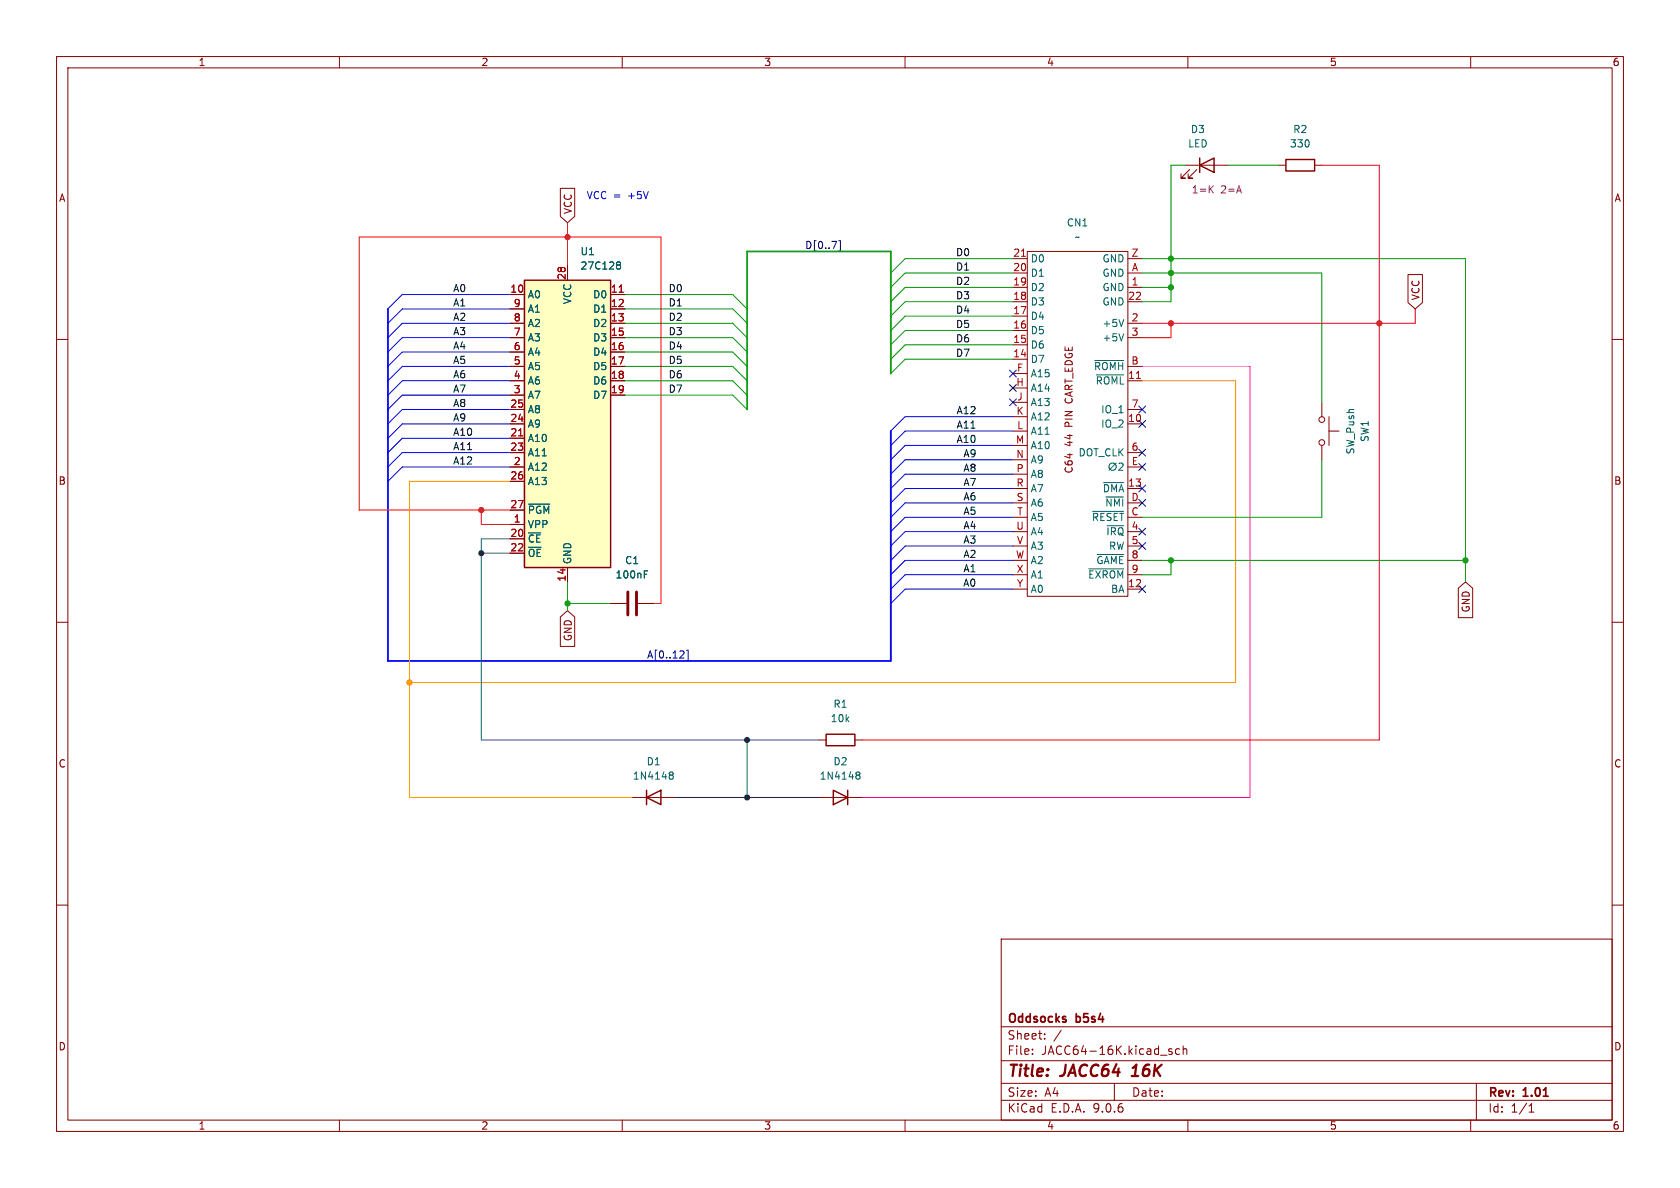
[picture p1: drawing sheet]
<svg xmlns="http://www.w3.org/2000/svg" width="297mm" height="210mm" viewBox="0 0 297 210" stroke-linecap="round" stroke-linejoin="round" font-family="sans-serif">
<g fill="none" stroke="#840000" stroke-width=".18">
<path d="M10 10h277v190h-277zM12 12h273v186h-273zM60 10v2M110 10v2M160 10v2M210 10v2M260 10v2M226.1 29.2h1.2M232.4 29.2h1.3M179.1 58.4h2.5M179.1 55.9h2.5M179.1 53.3h2.5"/>
<path d="M179.1 50.8h2.5M179.1 48.3h2.5M179.1 45.7h2.5M181.6 44.5h17.8v60.9h-17.8zM199.4 59.7h2.5M199.4 57.2h2.5M199.4 53.3h2.5M199.4 50.8h2.5M199.4 48.3h2.5M199.4 45.7h2.5M10 60h2M179.1 76.2h2.5"/>
<path d="M179.1 78.7h2.5M179.1 73.7h2.5M179.1 71.1h2.5M179.1 68.6h2.5M179.1 66h2.5M179.1 63.5h2.5M179.1 61h2.5M199.4 74.9h2.5M199.4 72.4h2.5M199.4 67.3h2.5M199.4 64.8h2.5M233.7 71.1v2.6"/>
<path d="M233.7 78.7v2.6M234.9 76.2h1.8M234.9 73.7v5M285 60h2M179.1 96.5h2.5M179.1 94h2.5M179.1 91.4h2.5M179.1 88.9h2.5M179.1 86.4h2.5M179.1 83.8h2.5M179.1 81.3h2.5M199.4 99.1h2.5"/>
<path d="M199.4 96.5h2.5M199.4 94h2.5M199.4 91.4h2.5M199.4 88.9h2.5M199.4 86.4h2.5M199.4 82.6h2.5M199.4 80h2.5M10 110h2M179.1 104.1h2.5M179.1 101.6h2.5M199.4 104.1h2.5M199.4 101.6h2.5"/>
<path d="M285 110h2M10 160h2M177 166h108v32h-108zM285 160h2M60 198v2M110 198v2M160 198v2M177 194.5h108M177 191.5h108M177 187.5h108M177 181.5h108M182.5 186.3v.1"/>
<path d="M182.5 185.5v.1M184.7 183.6v.1M184.7 182.8v.1M187.6 182.1l-1.3 2M197 191.5v3M206.7 185.8l.5 .2v.2l-.2 .2-.4-.1M206.7 185.5h.5M208.5 185.5l-.4-.1-.3 .3v.4l.2 .2h.5M209.2 185.5l.2-.1 .3 .1 .1 .9M209.2 184.9v1.5M210 198v2M260 198v2"/>
<path d="M261 191.5v6.5M270.3 196.6h.9M270.3 195.5l.4-.4v1.5"/>
<circle cx="233.7" cy="74.2" r=".51"/>
<circle cx="233.7" cy="78.2" r=".51"/>
</g>
<path d="M200.1 190.2h1.1M200.7 188.5l-.5 .3" fill="none" stroke="#840000" stroke-width=".4"/>
<path d="M227.3 28.2h5.1v2h-5.1z" fill="none" stroke="#840000" stroke-width=".25"/>
<g fill="none" stroke="#006464" stroke-width=".18">
<path d="M198.7 59l-.5 1.3M198.7 56.5l-.5 1.2M193.5 63.7h5.2M193.8 66.3h4.9M193.2 90.4h5.5M193.9 98h4.8M195.1 85.3h3.6M195.5 87.9h3.2M195.7 92.9h3M197.3 81.9l-1.2 1.2M197.8 82l.5-.1 .2 .3-.7 .9h.7M192.5 100.6h6.2"/>
<circle cx="196.7" cy="82.5" r=".65"/>
</g>
<path d="M180.6 45.3h.7M200.9 66.9h.7" fill="none" stroke="#a90000" stroke-width=".18"/>
<path d="M92.7 49.5h15.2v50.8h-15.2z" fill="#ffffc2"/>
<path d="M212.1 29.2l2.5-1.3v2.6zM212.1 27.9v2.6M92.7 49.5h15.2v50.8h-15.2zM114.3 139.7v2.5M146 129.8h5.1v2h-5.1zM147.3 139.7l2.6 1.3-2.6 1.2zM149.9 139.7v2.5M114.3 141l2.5-1.3v2.5z" fill="none" stroke="#840000" stroke-width=".25"/>
<g fill="none" stroke="#840000" stroke-width=".18">
<path d="M99.1 33.3h2.5v5l-1.3 1.1-1.2-1.1zM209.5 29.2h7.7M210.3 30l-1.5 1.5h.7h-.7v-.8M211.6 30l-1.5 1.5h.7h-.7v-.8M90.2 52.1h2.5M90.2 54.6h2.5M90.2 57.2h2.5M90.2 59.7h2.5M100.3 47v2.5M107.9 52.1h2.6M107.9 54.6h2.6M107.9 57.2h2.6"/>
<path d="M107.9 59.7h2.6M248.9 48.5h2.6v5l-1.3 1.1-1.3-1.1zM90.2 62.2h2.5M90.2 64.8h2.5M90.2 67.3h2.5M90.2 69.9h2.5M90.2 72.4h2.5M90.2 74.9h2.5M90.2 77.5h2.5M107.9 62.2h2.6M107.9 64.8h2.6M107.9 67.3h2.6"/>
<path d="M107.9 69.9h2.6M90.2 80h2.5M90.2 82.6h2.5M90.2 85.1h2.5M90.2 90.2h2.5M90.2 92.7h2.5M90.2 95.3h2.5M90.2 97.8h2.5M99.1 109.1l1.2-1.1 1.3 1.1v5.2h-2.5zM100.3 100.3v2.6M107.9 106.7h2.8M112.8 106.7h2.8"/>
<path d="M257.8 104l1.3-1.1 1.3 1.1v5.2h-2.6zM144.8 130.8h1.2M151.1 130.8h1.3M111.8 141h7.6M144.8 141h7.6"/>
</g>
<path d="M109.5 51.7h.7M91.7 77.1h.7" fill="none" stroke="#a90000" stroke-width=".18"/>
<g fill="none" stroke="#006464" stroke-width=".18">
<path d="M109.2 46.3h.3l.2 .2-.2 .3M109.2 46.8h.3M109.5 46.8l.2 .3v.2l-.1 .2-.4 .1M93.4 89.1h3.8M113.9 101.5h.4M113.9 100.9h.6M118.4 137h.1M118.4 136.5h.4l.2 .1v.2l-.2 .2M118.5 137h.3M118.5 137l-.1 .1M118.8 137l.2 .3v.3l-.2 .1h-.4M151.4 136.5h.4l.2 .1v.2l-.2 .2"/>
<path d="M151.4 137h.2M151.6 137h.2M151.6 137l-.2 .1M151.8 137l.2 .3v.3l-.2 .1h-.4"/>
</g>
<path d="M111 104.6v4.1M112.5 104.6v4.1" fill="none" stroke="#840000" stroke-width=".51"/>
<path d="M214 33.4l.5 .7M214.5 32.8l-.7 .8" fill="none" stroke="#840084" stroke-width=".18"/>
<g fill="none" stroke="#000084" stroke-width=".18">
<path d="M148.3 42.5h.3v1.9h-.3M178.5 70.5l1.2 1.2M178.5 68l1.2 1.2M178.5 65.4l1.2 1.2M179.7 70.5l-1.2 1.2M179.7 68l-1.2 1.2M179.7 65.4l-1.2 1.2M201.3 71.8l1.2 1.2M201.3 74.3l1.2 1.2M201.3 79.4l1.2 1.2M202.5 71.8l-1.2 1.2M202.5 74.3l-1.2 1.2"/>
<path d="M202.5 79.4l-1.2 1.2M201.3 93.4l1.2 1.2M201.3 85.8l1.2 1.2M201.3 95.9l1.2 1.2M201.3 81.9l1.2 1.3M201.3 88.3l1.2 1.2M202.5 93.4l-1.2 1.2M202.5 85.8l-1.2 1.2M202.5 95.9l-1.2 1.2M202.5 81.9l-1.2 1.3M202.5 88.3l-1.2 1.2M120.1 116.3h.8"/>
<path d="M120.9 115.2v.4M121.4 114.9h.3v1.9h-.3M201.3 103.5l1.2 1.2M202.5 103.5l-1.2 1.2"/>
</g>
<path d="M68.6 54.6v62.2h88.9v-40.6" fill="none" stroke="#00f" stroke-width=".3"/>
<path d="M157.5 66v-21.5h-25.4v27.9" fill="none" stroke="#008400" stroke-width=".3"/>
<path d="M100.3 39.4v7.6M233.7 29.2h10.1v101.6h-91.4M207 57.2v2.5h-5.1M250.2 54.6v2.6h-48.3M85.1 90.2v2.5h5.1M90.2 90.2h-26.7v-48.3h53.3v64.8h-1.2" fill="none" stroke="#f00" stroke-width=".18"/>
<g fill="none" stroke="#009600" stroke-width=".18">
<path d="M209.5 29.2h-2.5v24.1h-5.1M217.2 29.2h8.9M110.5 59.7h19l2.6 2.5M110.5 57.2h19l2.6 2.5M110.5 52.1h19l2.6 2.5M110.5 54.6h19l2.6 2.6M179.1 48.3h-19.1l-2.5 2.5M179.1 45.7h-19.1l-2.5 2.6M179.1 53.3h-19.1l-2.5 2.6M179.1 50.8h-19.1l-2.5 2.5M179.1 55.9h-19.1l-2.5 2.5M179.1 58.4h-19.1l-2.5 2.6"/>
<path d="M201.9 48.3h31.8v22.8M201.9 45.7h57.2v57.2M201.9 50.8h5.1M110.5 64.8h19l2.6 2.5M110.5 62.2h19l2.6 2.6M110.5 69.9h19l2.6 2.5M110.5 67.3h19l2.6 2.6M179.1 61h-19.1l-2.5 2.5M179.1 63.5h-19.1l-2.5 2.5M201.9 99.1h57.2M207 99.1v2.5h-5.1M233.7 81.3v10.1h-31.8"/>
<path d="M100.3 106.7h7.6M100.3 102.9v5.1"/>
</g>
<g fill="none" stroke="#00f" stroke-width=".18">
<path d="M90.2 57.2h-19.1l-2.5 2.5M90.2 54.6h-19.1l-2.5 2.6M90.2 52.1h-19.1l-2.5 2.5M90.2 59.7h-19.1l-2.5 2.5M90.2 62.2h-19.1l-2.5 2.6M90.2 69.9h-19.1l-2.5 2.5M90.2 64.8h-19.1l-2.5 2.5M90.2 74.9h-19.1l-2.5 2.6M90.2 77.5h-19.1l-2.5 2.5M90.2 72.4h-19.1l-2.5 2.5M90.2 67.3h-19.1l-2.5 2.6M179.1 78.7h-19.1l-2.5 2.6"/>
<path d="M179.1 76.2h-19.1l-2.5 2.5M179.1 73.7h-19.1l-2.5 2.5M90.2 82.6h-19.1l-2.5 2.5M90.2 80h-19.1l-2.5 2.6M179.1 96.5h-19.1l-2.5 2.6M179.1 83.8h-19.1l-2.5 2.6M179.1 94h-19.1l-2.5 2.5M179.1 91.4h-19.1l-2.5 2.6M179.1 81.3h-19.1l-2.5 2.5M179.1 88.9h-19.1l-2.5 2.5M179.1 86.4h-19.1l-2.5 2.5M179.1 99.1h-19.1l-2.5 2.5"/>
<path d="M179.1 104.1h-19.1l-2.5 2.6M179.1 101.6h-19.1l-2.5 2.5"/>
</g>
<path d="M201.9 67.3h16.5v53.4h-146M90.2 85.1h-17.8v55.9h39.4" fill="none" stroke="#f90" stroke-width=".18"/>
<path d="M201.9 64.8h19.1v76.2h-68.6" fill="none" stroke="#f0f" stroke-width=".18"/>
<path d="M85.1 97.8h5.1M90.2 95.3h-5.1v35.5h59.7M132.1 130.8v10.2M119.4 141h25.4" fill="none" stroke="#484848" stroke-width=".18"/>
<g fill="#f00" stroke="#f00" stroke-width=".18">
<circle cx="207" cy="57.2" r=".46"/>
<circle cx="100.3" cy="41.9" r=".46"/>
<circle cx="243.8" cy="57.2" r=".46"/>
<circle cx="85.1" cy="90.2" r=".46"/>
</g>
<g fill="#484848" stroke="#484848" stroke-width=".18">
<circle cx="132.1" cy="141" r=".46"/>
<circle cx="132.1" cy="130.8" r=".46"/>
<circle cx="85.1" cy="97.8" r=".46"/>
</g>
<circle cx="72.4" cy="120.7" r=".46" fill="#f90" stroke="#f90" stroke-width=".18"/>
<g fill="#009600" stroke="#009600" stroke-width=".18">
<circle cx="100.3" cy="106.7" r=".46"/>
<circle cx="259.1" cy="99.1" r=".46"/>
<circle cx="207" cy="99.1" r=".46"/>
<circle cx="207" cy="48.3" r=".46"/>
<circle cx="207" cy="50.8" r=".46"/>
<circle cx="207" cy="45.7" r=".46"/>
</g>
<g font-size="2.8" fill="#840000">
<text x="178" y="190.9">Title:</text>
<text x="187.7" y="190.9">JACC64</text>
<text x="201" y="190.9">16K</text>
</g>
<g font-size="2.1" fill="#840000">
<text x="178" y="184">Sheet:</text>
<text x="178" y="181.2">Oddsocks</text>
<text x="190.3" y="181.2">b5s4</text>
<text x="178" y="186.7">File:</text>
<text x="184.1" y="186.7">JACC64-16K.kicad_sch</text>
<text x="178" y="196.9">KiCad</text>
<text x="178" y="194.1">Size:</text>
<text x="184.7" y="194.1">A4</text>
<text x="185.7" y="196.9">E.D.A.</text>
<text x="193.3" y="196.9">9.0.6</text>
<text x="200" y="194.1">Date:</text>
<text x="263" y="194.3">Rev:</text>
<text x="263" y="196.9">Id:</text>
<text x="267.1" y="196.9">1/1</text>
<text x="269.4" y="194.3">1.01</text>
</g>
<g font-size="1.8" fill="#840000">
<text x="35" y="11.9">1</text>
<text x="85" y="11.9">2</text>
<text x="135" y="11.9">3</text>
<text x="185" y="11.9">4</text>
<text x="235" y="11.9">5</text>
<text x="285" y="11.9">6</text>
<text x="10.3" y="35.9">A</text>
<text x="285.3" y="35.9">A</text>
<text x="101.3" y="37.9" transform="rotate(-90 101.3 37.9)">VCC</text>
<text x="251.1" y="53.2" transform="rotate(-90 251.1 53.2)">VCC</text>
<text x="189.8" y="71" transform="rotate(-90 189.8 71)">CART_EDGE</text>
<text x="189.8" y="75.4" transform="rotate(-90 189.8 75.4)">PIN</text>
<text x="189.8" y="83.8" transform="rotate(-90 189.8 83.8)">C64</text>
<text x="189.8" y="78.9" transform="rotate(-90 189.8 78.9)">44</text>
<text x="10.3" y="85.9">B</text>
<text x="285.3" y="85.9">B</text>
<text x="101.3" y="113.5" transform="rotate(-90 101.3 113.5)">GND</text>
<text x="260" y="108.4" transform="rotate(-90 260 108.4)">GND</text>
<text x="10.3" y="135.9">C</text>
<text x="285.3" y="135.9">C</text>
<text x="10.3" y="185.9">D</text>
<text x="285.3" y="185.9">D</text>
<text x="35" y="199.9">1</text>
<text x="85" y="199.9">2</text>
<text x="135" y="199.9">3</text>
<text x="185" y="199.9">4</text>
<text x="235" y="199.9">5</text>
<text x="285" y="199.9">6</text>
</g>
<g font-size="1.8" fill="#006464">
<text x="210.4" y="23.7">D3</text>
<text x="228.5" y="23.7">R2</text>
<text x="209.9" y="26.3">LED</text>
<text x="228" y="26.3">330</text>
<text x="188.5" y="40.2">CN1</text>
<text x="102.5" y="47.9">27C128</text>
<text x="102.5" y="45.3">U1</text>
<text x="182.1" y="46.6">D0</text>
<text x="189.9" y="42.8">~</text>
<text x="194.8" y="46.6">GND</text>
<text x="93.2" y="52.9">A0</text>
<text x="101.2" y="53.9" transform="rotate(-90 101.2 53.9)">VCC</text>
<text x="104.8" y="52.9">D0</text>
<text x="182.1" y="51.7">D2</text>
<text x="182.1" y="49.1">D1</text>
<text x="194.8" y="51.7">GND</text>
<text x="194.8" y="49.1">GND</text>
<text x="93.2" y="55.5">A1</text>
<text x="93.2" y="58">A2</text>
<text x="104.8" y="55.5">D1</text>
<text x="104.8" y="58">D2</text>
<text x="182.1" y="59.3">D5</text>
<text x="182.1" y="56.7">D4</text>
<text x="182.1" y="54.2">D3</text>
<text x="194.8" y="58">+5V</text>
<text x="194.8" y="54.2">GND</text>
<text x="93.2" y="60.6">A3</text>
<text x="93.2" y="63.1">A4</text>
<text x="93.2" y="65.6">A5</text>
<text x="104.8" y="60.6">D3</text>
<text x="104.8" y="63.1">D4</text>
<text x="104.8" y="65.6">D5</text>
<text x="182.1" y="64.4">D7</text>
<text x="182.1" y="61.8">D6</text>
<text x="193.3" y="65.6">~{ROMH}</text>
<text x="194.8" y="60.6">+5V</text>
<text x="93.2" y="68.2">A6</text>
<text x="93.2" y="70.7">A7</text>
<text x="104.8" y="68.2">D6</text>
<text x="104.8" y="70.7">D7</text>
<text x="182.1" y="72">A13</text>
<text x="182.1" y="69.4">A14</text>
<text x="182.1" y="66.9">A15</text>
<text x="193.6" y="68.2">~{ROML}</text>
<text x="93.2" y="73.3">A8</text>
<text x="93.2" y="75.8">A9</text>
<text x="182.1" y="77.1">A11</text>
<text x="182.1" y="74.5">A12</text>
<text x="194.6" y="75.8">IO_2</text>
<text x="194.6" y="73.3">IO_1</text>
<text x="93.2" y="78.3">A10</text>
<text x="93.2" y="80.9">A11</text>
<text x="93.2" y="83.4">A12</text>
<text x="182.1" y="82.1">A9</text>
<text x="182.1" y="79.6">A10</text>
<text x="190.6" y="80.9">DOT_CLK</text>
<text x="239.6" y="80.4" transform="rotate(-90 239.6 80.4)">SW_Push</text>
<text x="242.2" y="78.2" transform="rotate(-90 242.2 78.2)">SW1</text>
<text x="93.2" y="86">A13</text>
<text x="182.1" y="89.8">A6</text>
<text x="182.1" y="87.2">A7</text>
<text x="182.1" y="84.7">A8</text>
<text x="194.9" y="87.2">~{DMA}</text>
<text x="195.3" y="89.8">~{NMI}</text>
<text x="93.2" y="91">~{PGM}</text>
<text x="93.2" y="93.6">VPP</text>
<text x="182.1" y="94.8">A4</text>
<text x="182.1" y="92.3">A5</text>
<text x="192.9" y="92.3">~{RESET}</text>
<text x="195.5" y="94.8">~{IRQ}</text>
<text x="93.2" y="96.1">~{CE}</text>
<text x="93.2" y="98.7">~{OE}</text>
<text x="101.2" y="99.8" transform="rotate(-90 101.2 99.8)">GND</text>
<text x="110.4" y="99.9">C1</text>
<text x="182.1" y="99.9">A2</text>
<text x="182.1" y="97.4">A3</text>
<text x="193.7" y="99.9">~{GAME}</text>
<text x="196" y="97.4">RW</text>
<text x="108.7" y="102.5">100nF</text>
<text x="182.1" y="105">A0</text>
<text x="182.1" y="102.5">A1</text>
<text x="192.3" y="102.5">~{EXROM}</text>
<text x="196.3" y="105">BA</text>
<text x="147.2" y="125.3">R1</text>
<text x="146.8" y="127.9">10k</text>
<text x="114.2" y="135.5">D1</text>
<text x="147.2" y="135.5">D2</text>
<text x="111.8" y="138">1N4148</text>
<text x="144.8" y="138">1N4148</text>
</g>
<g font-size="1.8" fill="#0000c2">
<text x="103.6" y="35.4">VCC =</text>
<text x="111.2" y="35.4">+5V</text>
</g>
<g font-size="1.8" fill="#840084">
<text x="210.6" y="34.4">1=K</text>
<text x="215.8" y="34.4">2=A</text>
</g>
<g font-size="1.8" fill="#000084">
<text x="142.2" y="44.1">D[0..7]</text>
<text x="114.3" y="116.5">A[0..12]</text>
</g>
<g font-size="1.8" fill="#0f0f0f">
<text x="168.9" y="47.9">D1</text>
<text x="168.9" y="45.4">D0</text>
<text x="80" y="51.7">A0</text>
<text x="118.1" y="51.7">D0</text>
<text x="168.9" y="53">D3</text>
<text x="168.9" y="50.5">D2</text>
<text x="80" y="59.3">A3</text>
<text x="80" y="54.3">A1</text>
<text x="80" y="56.8">A2</text>
<text x="118.1" y="56.8">D2</text>
<text x="118.1" y="59.3">D3</text>
<text x="118.1" y="54.3">D1</text>
<text x="168.9" y="55.5">D4</text>
<text x="168.9" y="58.1">D5</text>
<text x="80" y="61.9">A4</text>
<text x="80" y="64.4">A5</text>
<text x="118.1" y="61.9">D4</text>
<text x="118.1" y="64.4">D5</text>
<text x="168.9" y="63.2">D7</text>
<text x="168.9" y="60.6">D6</text>
<text x="80" y="67">A6</text>
<text x="80" y="69.5">A7</text>
<text x="118.1" y="69.5">D7</text>
<text x="118.1" y="67">D6</text>
<text x="80" y="77.1">A10</text>
<text x="80" y="74.6">A9</text>
<text x="80" y="72">A8</text>
<text x="169" y="75.9">A11</text>
<text x="169" y="73.3">A12</text>
<text x="80" y="79.7">A11</text>
<text x="80" y="82.2">A12</text>
<text x="169" y="78.4">A10</text>
<text x="170.2" y="83.5">A8</text>
<text x="170.2" y="80.9">A9</text>
<text x="170.2" y="86">A7</text>
<text x="170.2" y="88.6">A6</text>
<text x="170.2" y="93.6">A4</text>
<text x="170.2" y="91.1">A5</text>
<text x="170.2" y="101.3">A1</text>
<text x="170.2" y="96.2">A3</text>
<text x="170.2" y="98.7">A2</text>
<text x="170.2" y="103.8">A0</text>
</g>
<g font-size="1.8" fill="#a90000">
<text x="179" y="45.5">21</text>
<text x="200" y="45.5">Z</text>
<text x="90.1" y="51.8">10</text>
<text x="100.1" y="49.6" transform="rotate(-90 100.1 49.6)">28</text>
<text x="107.9" y="51.8">11</text>
<text x="179" y="53.1">18</text>
<text x="179" y="50.5">19</text>
<text x="179" y="48">20</text>
<text x="199.3" y="53.1">22</text>
<text x="200" y="50.5">1</text>
<text x="200" y="48">A</text>
<text x="90.7" y="54.4">9</text>
<text x="90.7" y="56.9">8</text>
<text x="90.7" y="59.4">7</text>
<text x="107.9" y="54.4">12</text>
<text x="107.9" y="56.9">13</text>
<text x="107.9" y="59.4">15</text>
<text x="179" y="58.2">16</text>
<text x="179" y="55.6">17</text>
<text x="200" y="59.4">3</text>
<text x="200" y="56.9">2</text>
<text x="90.7" y="62">6</text>
<text x="90.7" y="64.5">5</text>
<text x="107.9" y="62">16</text>
<text x="107.9" y="64.5">17</text>
<text x="179" y="63.2">14</text>
<text x="179" y="60.7">15</text>
<text x="179.7" y="65.8">F</text>
<text x="199.9" y="64.5">B</text>
<text x="90.7" y="67.1">4</text>
<text x="90.7" y="69.6">3</text>
<text x="107.9" y="67.1">18</text>
<text x="107.9" y="69.6">19</text>
<text x="179.6" y="68.3">H</text>
<text x="179.8" y="70.9">J</text>
<text x="199.3" y="67.1">11</text>
<text x="90.1" y="72.1">25</text>
<text x="90.1" y="74.7">24</text>
<text x="90.1" y="77.2">21</text>
<text x="179.6" y="73.4">K</text>
<text x="179.7" y="75.9">L</text>
<text x="199.3" y="74.7">10</text>
<text x="200" y="72.1">7</text>
<text x="90.1" y="79.8">23</text>
<text x="90.7" y="82.3">2</text>
<text x="179.5" y="78.5">M</text>
<text x="179.6" y="81">N</text>
<text x="179.6" y="83.6">P</text>
<text x="200" y="79.8">6</text>
<text x="200" y="82.3">E</text>
<text x="90.1" y="84.8">26</text>
<text x="90.1" y="89.9">27</text>
<text x="179.6" y="86.1">R</text>
<text x="179.6" y="88.6">S</text>
<text x="199.3" y="86.1">13</text>
<text x="199.9" y="88.6">D</text>
<text x="90.1" y="95">20</text>
<text x="90.7" y="92.5">1</text>
<text x="179.6" y="93.7">U</text>
<text x="179.8" y="91.2">T</text>
<text x="199.9" y="91.2">C</text>
<text x="200" y="93.7">4</text>
<text x="90.1" y="97.5">22</text>
<text x="179.5" y="98.8">W</text>
<text x="179.6" y="101.3">X</text>
<text x="179.7" y="96.3">V</text>
<text x="200" y="101.3">9</text>
<text x="200" y="98.8">8</text>
<text x="200" y="96.3">5</text>
<text x="100.1" y="102.9" transform="rotate(-90 100.1 102.9)">14</text>
<text x="179.7" y="103.9">Y</text>
<text x="199.3" y="103.9">12</text>
</g>
</svg>
